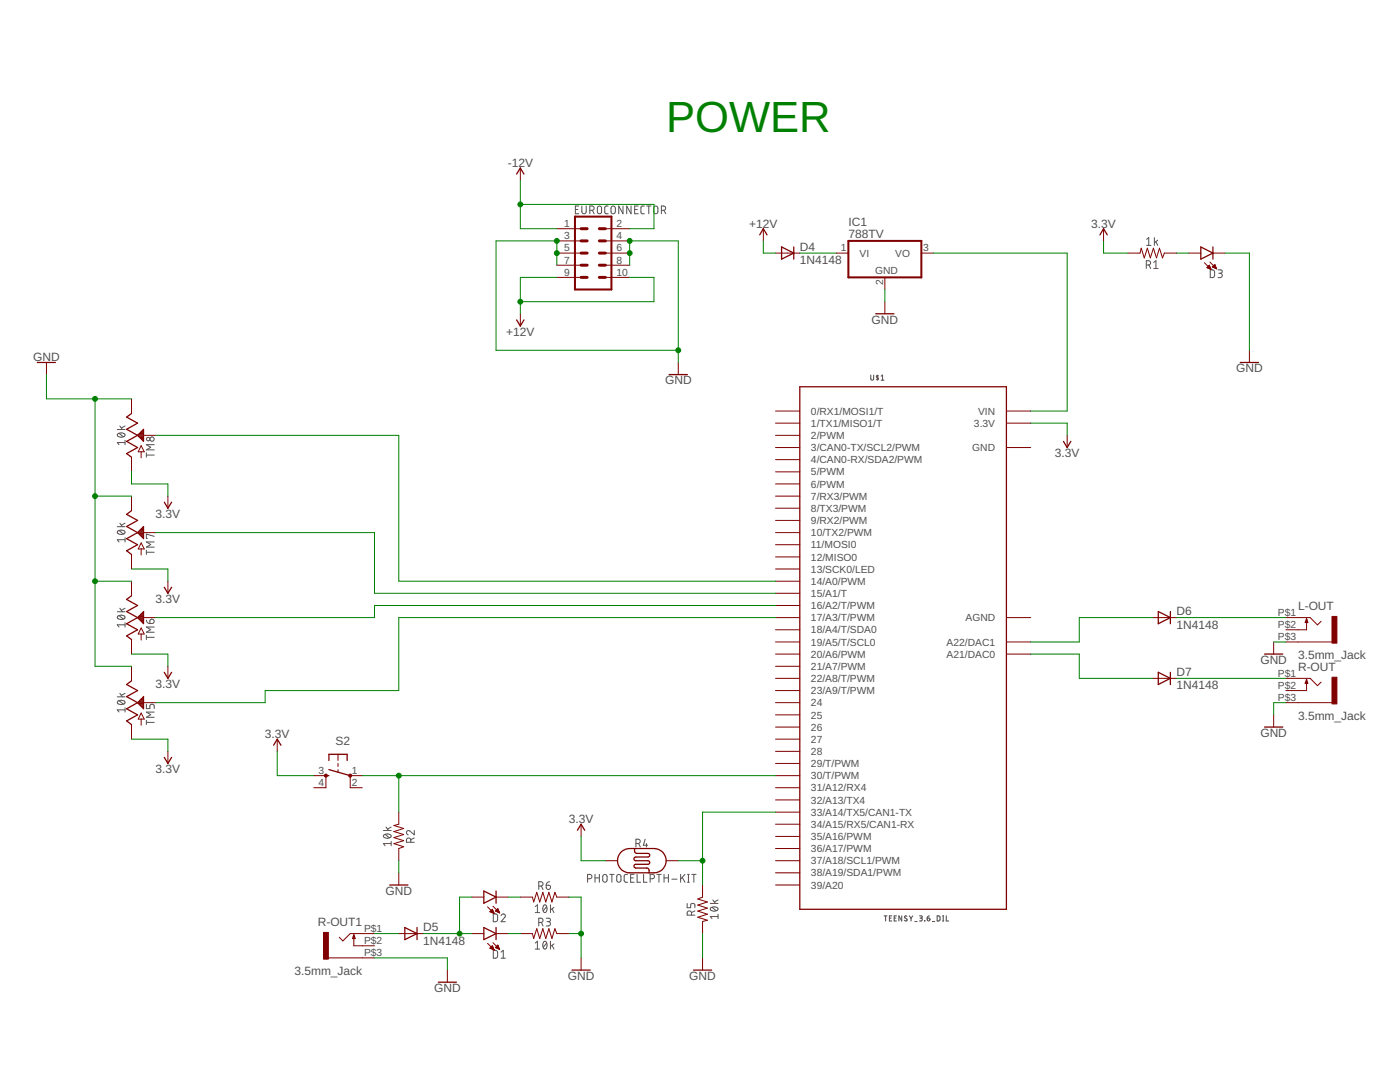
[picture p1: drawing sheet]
<svg xmlns="http://www.w3.org/2000/svg" width="279mm" height="216mm" viewBox="0 0 279 216" stroke-linecap="round" stroke-linejoin="round" font-family="sans-serif">
<g fill="none" stroke="#505050" stroke-width=".21">
<path d="M173.8 74.8v.9l.2 .2 .3-.2v-.9M175.1 74.8v1.1M175.3 75h-.4v.2l.4 .4-.1 .2-.3-.1M175.9 75.1l.2-.3v1.1M175.9 75.9h.5M176.4 182.8h.6M176.7 182.8v1M177.5 183.2h.3M178 182.8h-.5v1h.5M178.5 183.2h.3M178.9 182.8h-.4v1h.4M180 182.8v1l-.6-1v1"/>
<path d="M181 182.8h-.4l-.1 .2 .4 .3a.27 .27 0 0 1 0 .5 .27 .27 0 0 1-.4-.2M181.5 182.8l.3 .4M181.8 183.2v.6M182.2 182.8l-.4 .4M182.6 183.9h.4M183.5 182.8l.5 .1v.3h-.4M183.8 183.2l.2 .1 .1 .3-.2 .1-.4 .1M184.5 183.8h.1M184.5 183.7v.1M184.5 183.7h.1M185 183.2h.4a.28 .28 0 0 1 .2 .3 .28 .28 0 0 1-.3 .3 .28 .28 0 0 1-.3-.3zM185.5 182.8l-.3 .1-.2 .3"/>
<path d="M186.1 183.9h.4M187 182.8l.6 .1v.6l-.2 .2-.4 .1zM188.1 182.8h.2M188.1 183.8h.2M188.2 182.8v1M188.8 182.8v1h.5"/>
</g>
<g fill="none" stroke="#505050" stroke-width=".2">
<path d="M114.8 41.8h.5M115.5 41.1h-.7v1.6h.7M116.1 41.1v1.1a.43 .43 0 0 0 .5 .5 .43 .43 0 0 0 .4-.5v-1.1M117.7 42h.5a.43 .43 0 0 0 .4-.5 .43 .43 0 0 0-.4-.4h-.5v1.6M118.2 42l.4 .7M119.3 41.2l.3-.1 .3 .1 .2 1a.42 .42 0 0 1-.5 .5 .42 .42 0 0 1-.4-.5zM121.4 41.1h-.5l-.2 .3v1l.2 .2 .5 .1M122.1 41.2l.3-.1 .3 .1 .1 1a.43 .43 0 0 1-.4 .5 .43 .43 0 0 1-.5-.5zM124.3 41.1v1.6l-.8-1.6v1.6M125.9 41.1v1.6l-.8-1.6v1.6M126.7 41.8h.5M127.4 41.1h-.7v1.6h.7"/>
<path d="M128.6 41.1h-.5l-.2 .3 .1 1.2 .6 .1M129.1 41.1h.8M129.5 41.1v1.6M130.6 41.2l.3-.1 .3 .1 .1 1a.42 .42 0 0 1-.4 .5 .42 .42 0 0 1-.4-.5zM132 42h.4a.43 .43 0 0 0 .5-.5 .43 .43 0 0 0-.5-.4h-.4v1.6M132.5 42l.4 .7M228.8 52.9h.4a.42 .42 0 0 0 .4-.4 .42 .42 0 0 0-.4-.5h-.4v1.6M228.8 47.8l.5-.4v1.6M228.8 49h.9M229.3 52.9l.3 .7M230.3 52.4l.4-.4v1.6M230.3 53.6h.8"/>
<path d="M230.4 47.4v1.6M230.7 48.2l.4 .8M231.1 47.9l-.7 .6M241.5 53.8l.6 .1 .3 .2v.9l-.3 .4h-.6zM243.1 53.8l.6 .1 .2 .2-.2 .4h-.5M243.5 54.5a.43 .43 0 0 1 .4 .5 .43 .43 0 0 1-.4 .4h-.4M23.4 85.7h1.6M23.5 86.6a.97 .97 0 0 1 1.5 .2 .89 .89 0 0 1-1.6 0zM23.7 86.5l.9 .6M23.9 85l.5 .7M25 87.9v.8M25 88.3h-1.6l.3 .4"/>
<path d="M25 85l-.8 .4M29.2 90.4v.8M29.2 90.8h1.6M30.8 88.7h-1.6l.9 .6-.9 .5h1.6M23.4 105.1h1.6M23.5 106a.97 .97 0 0 1 1.5 .2 .92 .92 0 0 1-1.6 0zM23.7 105.9l.9 .7M23.9 104.4l.5 .7M25 107.3v.8M25 107.7h-1.6l.3 .4M25 104.4l-.8 .4M29.2 109.8v.8"/>
<path d="M29.2 110.2h1.6M30.8 107l-1.6-.4v.8h.2M30.8 108.1h-1.6l.9 .5-.9 .6h1.6M23.4 139h1.6M23.4 122.1h1.6M23.5 139.9a.97 .97 0 0 1 1.5 .3 .92 .92 0 0 1-1.6 0zM23.5 123a.97 .97 0 0 1 1.5 .2 .92 .92 0 0 1-1.6 0zM23.7 139.8l.9 .7M23.7 122.8l.9 .7M23.9 138.3l.5 .7M23.9 121.4l.5 .7M25 124.2v.9"/>
<path d="M25 138.3l-.8 .4M25 124.7h-1.6l.3 .4M25 121.4l-.8 .4M29.2 123.7l.3 .6 .4 .1M29.2 126.7v.9M29.2 127.2h1.6M30 123.7a.44 .44 0 0 1 .7 .1 .44 .44 0 0 1-.4 .6h-.4zM30.8 125.1h-1.6l.9 .5-.9 .6h1.6M25 141.6h-1.6l.3 .5M25 141.2v.9M29.2 140.5v.9h.7v-.5a.44 .44 0 0 1 .4-.4 .44 .44 0 0 1 .5 .4v.5M29.2 144.1h1.6"/>
<path d="M29.2 143.7v.9M30.8 142.1h-1.6l.9 .5-.9 .5h1.6M76.5 165.7h1.6M76.6 166.6a.96 .96 0 0 1 1.5 .2 .92 .92 0 0 1-1.6 0zM76.9 166.5l.8 .7M77 165l.6 .7M78.1 168.3h-1.6l.4 .5M78.1 167.9v.9M78.1 165l-.8 .4M82 168.1v-.5a.43 .43 0 0 0-.5-.4 .43 .43 0 0 0-.4 .4v.5h1.6M82.7 165.7v.9l-.9-.8a.42 .42 0 0 0-.7 .2 .42 .42 0 0 0 .4 .6M82.7 167.2l-.7 .4"/>
<path d="M107.5 176.8h.4a.43 .43 0 0 0 .5-.4 .43 .43 0 0 0-.5-.5h-.4v1.6M108 176.8l.4 .7M109 176.6h.5a.43 .43 0 0 1 .4 .5 .43 .43 0 0 1-.5 .4 .43 .43 0 0 1-.4-.4zM109.7 175.9l-.6 .3-.1 .4M117.3 175.3h.4a.43 .43 0 0 0 .4-.4 .43 .43 0 0 0-.4-.4h-.4v1.5M118.7 174.5v1.5M118.7 175.2h.9M119.6 174.5v1.5M120.4 174.6l.3-.1 .3 .1 .2 1a.43 .43 0 0 1-.5 .4 .43 .43 0 0 1-.4-.4zM121.7 174.5h.8M122.1 174.5v1.5M123.2 174.6l.3-.1 .3 .1 .1 1a.42 .42 0 0 1-.4 .4 .42 .42 0 0 1-.4-.4z"/>
<path d="M125.2 174.5h-.4l-.2 .3v1l.3 .2h.3M125.9 175.2h.5M126.6 174.5h-.7v1.5h.7M126.9 168.3h.5a.43 .43 0 0 0 .4-.4 .43 .43 0 0 0-.4-.5h-.5v1.6M127.1 174.5v1.5h.7M127.4 168.3l.4 .7M128.4 174.5v1.5h.7M128.8 167.4l-.4 1.3h.9M129 168.3v.7M129.8 175.3h.4a.43 .43 0 0 0 .4-.4 .43 .43 0 0 0-.4-.4h-.4v1.5M131.1 174.5h.9M131.5 174.5v1.5"/>
<path d="M132.5 175.2h.9M132.5 174.5v1.5M133.4 174.5v1.5M134.1 175.4h1M135.8 174.5v1.5M136.2 175.1l.5 .9M136.7 174.5l-.9 .9M137.2 174.5h.4M137.2 176h.4M137.4 174.5v1.5M138 174.5h.9M138.5 174.5v1.5"/>
<path d="M142.3 179.6l.5 .7M143.3 179.6l-.7 .4M98.4 189.6l.7 .1 .2 .2v1l-.2 .3h-.7zM98.4 182.4h.7l.2 .2v1l-.2 .3h-.7zM100 182.7a.43 .43 0 0 1 .6-.3 .43 .43 0 0 1 .1 .6l-.7 .9h.9M100 191.2h.9M100 190l.4-.4v1.6M106.8 188.2l.5-.4v1.6M106.8 180.9l.5-.3v1.5M106.8 189.4h.9M106.8 182.1h.9M107.5 184.1h.4a.42 .42 0 0 0 .5-.5 .42 .42 0 0 0-.5-.4h-.4v1.6"/>
<path d="M108 184.1l.4 .7M108.5 187.9l.3-.1a.94 .94 0 0 1 0 1.6 .97 .97 0 0 1-.3-1.5zM108.5 180.7l.3-.1a.92 .92 0 0 1 0 1.5 .96 .96 0 0 1-.3-1.4zM109 183.2h.7l.2 .3-.2 .4h-.5M109.1 188.2l-.7 .8M109.1 180.9l-.7 .9M109.4 183.9a.43 .43 0 0 1 .5 .4 .43 .43 0 0 1-.5 .5h-.4M109.9 180.6v1.5M109.9 187.8v1.6M110.2 188.6l.4 .8M110.2 181.4l.4 .7M110.6 188.3l-.7 .5"/>
<path d="M110.6 181.1l-.7 .5M137.1 180.3v.8h.7v-.5a.43 .43 0 0 1 .5-.3 .43 .43 0 0 1 .4 .3v.5M138 182.6v-.4a.43 .43 0 0 0-.4-.4 .43 .43 0 0 0-.5 .4v.4h1.6M138.7 181.8l-.7 .3M141.8 180.3h1.5M141.8 181.1a.97 .97 0 0 1 1.5 .3 .89 .89 0 0 1-1.5 0zM142.1 181l.9 .7M143.3 182.9h-1.5l.3 .4M143.3 182.4v.9"/>
<circle cx="29.6" cy="87.6" r=".35"/>
<circle cx="30.4" cy="87.6" r=".43"/>
</g>
<g fill="none" stroke="#800000" stroke-width=".25">
<path d="M103.1 34.7l.7-1.2 .8 1.2M151.6 46.9l.7-1.3 .8 1.3M156 49.3l2.4 1.2-2.4 1.2zM158.4 49.3v2.4M219.5 46.9l.7-1.3 .8 1.3M239.6 49.3l2.5 1.2-2.5 1.2zM242.1 49.3v2.4M7.5 72.3h3.6M103.1 63.8l.7 1.2 .8-1.2M133.5 74.7h3.7M159.6 77.2h41.3v104.2h-41.3zM174.8 62.6h3.6"/>
<path d="M247.5 72.3h3.7M26.2 82.5l-.9 .7 2.2 1.2-2.2 1.3 2.2 1.2-2.2 1.2 2.2 1.2-2.2 1.2 .9 .7M212.2 88.1l.8 1.2 .7-1.2M26.2 118.9l-.9 .7 2.2 1.2-2.2 1.2 2.2 1.2-2.2 1.3 2.2 1.2-2.2 1.2 .9 .7M26.2 101.9l-.9 .7 2.2 1.2-2.2 1.3 2.2 1.2-2.2 1.2 2.2 1.2-2.2 1.2 .9 .7M32.8 100.2l.7 1.2 .7-1.2M32.8 117.2l.7 1.2 .7-1.2M26.2 135.8l-.9 .8 2.2 1.2-2.2 1.2 2.2 1.2-2.2 1.2 2.2 1.2-2.2 1.2 .9 .8M32.8 134.2l.7 1.2 .7-1.2M231.2 122l2.4 1.2-2.4 1.3zM231.2 134.2l2.4 1.2-2.4 1.2zM233.6 122v2.5"/>
<path d="M233.6 134.2v2.4M252.4 130.5h3.6M260.8 123.5l.2 .7h-.5zM260.8 135.6l.2 .7h-.5zM32.8 151.1l.7 1.2 .7-1.2M54.6 148.7l.7-1.2 .8 1.2M65 154.8h.6M65.6 151.7v-1.2h3.7v1.2M65.6 153.6l4.3 1.2M252.4 145.1h3.6M77.8 176.6h3.6M96.6 177.8l2.4 1.2-2.4 1.2z"/>
<path d="M99 177.8v2.4M115.2 165.7l.8-1.2 .7 1.2M123.8 170.2l.7-.5 .7-.3 5.3-.1a2.42 2.42 0 0 1 2.4 2.4 2.42 2.42 0 0 1-2.4 2.5h-4.8a2.43 2.43 0 0 1-2.2-1.4 2.43 2.43 0 0 1 .3-2.6zM126.6 169.3l.1 .6 .3 .4h2.3a.36 .36 0 0 1 .4 .3 .36 .36 0 0 1-.4 .4h-2.4a.37 .37 0 0 0-.4 .4 .37 .37 0 0 0 .4 .3h2.4a.36 .36 0 0 1 .4 .4 .36 .36 0 0 1-.4 .4h-2.4a.37 .37 0 0 0-.4 .3 .37 .37 0 0 0 .4 .4h2.3l.3 .3v.7M70.6 186.5l.3 .8h-.5zM80.8 185.1l2.4 1.2-2.4 1.2zM83.2 185.1v2.4M87.5 196h3.6M96.6 185.1l2.4 1.2-2.4 1.2zM99 185.1v2.4M114.2 193.6h3.6M138.4 193.6h3.6"/>
</g>
<g fill="none" stroke="#800000" stroke-width=".2">
<path d="M103.8 33.5v2.4M111.1 50.5h4.9M111.1 55.4h4.9M111.1 52.9h4.9M111.1 48.1h4.9M111.1 45.6h4.9M120.8 50.5h4.9M120.8 55.4h4.9M120.8 52.9h4.9M120.8 48.1h4.9M120.8 45.6h4.9M152.3 45.6v2.5"/>
<path d="M154.8 50.5h4.8M166.9 50.5h2.4M176.6 55.4v2.4M183.9 50.5h2.4M220.2 45.6v2.5M225.1 50.5h2.4l.3-1 .6 2 .6-2 .6 2 .6-2 .6 2 .6-2 .6 2 .4-1h2.4M237.2 50.5h2.4M240.4 52.4l1.3 1.4M240.9 53.4l.4-.5 .4 .9zM240.9 53.3h.6M241 53.5h.6M241 53.2h.5"/>
<path d="M241.2 53.1h.2M241.3 53.6h.3M241.3 53h.1M241.5 52.3l1.3 1.3M241.5 53.7h.2M242 53.3l.4-.5 .4 .8zM242 53.2h.6M242.1 50.5h2.4M242.1 53.3h.6M242.1 53.1h.5M242.2 53h.3M242.3 52.9h.2"/>
<path d="M242.4 53.5h.3M242.6 53.6h.2M9.3 72.3v2.4M26.2 79.6v2.9M103.8 62.6v2.4M135.4 72.3v2.4M176.6 60.2v2.4M249.3 69.9v2.4M26.2 91.2v2.9M26.2 99v2.9M28.2 90.1v1.3M28.2 88.9l.6 1.2h-1.2z"/>
<path d="M28.7 86.9h2.4M33.5 99v2.4M154.8 99h4.8M154.8 96.6h4.8M154.8 94.1h4.8M154.8 91.7h4.8M154.8 89.3h4.8M154.8 86.9h4.8M154.8 84.4h4.8M154.8 82h4.8M200.9 89.3h4.8M200.9 84.4h4.8"/>
<path d="M200.9 82h4.8M213 86.9v2.4M26.2 110.6v2.9M26.2 116v2.9M28.2 109.5v1.2M28.2 108.3l.6 1.2h-1.2zM28.7 106.3h2.4M33.5 116v2.4M154.8 111.1h4.8M154.8 108.7h4.8M154.8 106.3h4.8M154.8 103.8h4.8"/>
<path d="M154.8 101.4h4.8M154.8 118.4h4.8M154.8 116h4.8M154.8 113.5h4.8M26.2 127.6v2.9M26.2 132.9v2.9M28.2 126.5v1.2M28.2 125.3l.6 1.2h-1.2zM28.7 123.2h2.4M33.5 132.9v2.5M154.8 123.2h4.8M154.8 137.8h4.8"/>
<path d="M154.8 135.4h4.8M154.8 132.9h4.8M154.8 130.5h4.8M154.8 128.1h4.8M154.8 125.7h4.8M154.8 120.8h4.8M200.9 123.2h4.8M200.9 130.5h4.8M200.9 128.1h4.8M230 123.2h4.8M230 135.4h4.8M254.2 128.1v2.4"/>
<path d="M256.6 123.2h4.9l1.4 1.5 .8-.7M256.6 135.4h4.9l1.4 1.4 .8-.7M256.6 128.1h9.2M260.8 135.6v2.2h-4.2M260.8 123.5v2.2h-4.2M26.2 144.6v2.9M28.2 142.3l.6 1.2h-1.2zM28.2 143.5v1.2M28.7 140.2h2.4M33.5 149.9v2.4M55.3 147.5v2.4M62.6 154.8h2.4v2.4h-2.4"/>
<path d="M67.5 150.5v1.2M67.5 152.3v.7M67.5 153.6v.6M72.3 154.8h-2.4v2.4h2.4M154.8 140.2h4.8M154.8 142.6h4.8M154.8 145.1h4.8M154.8 147.5h4.8M154.8 149.9h4.8M154.8 152.3h4.8M154.8 154.8h4.8M154.8 157.2h4.8"/>
<path d="M154.8 159.6h4.8M254.2 142.6v2.5M256.6 140.2h9.2M79.6 162.1v2.4l-1 .2 2 .6-2 .6 2 .6-2 .6 2 .6-2 .6 2 .7-1 .3v2.4M79.6 174.2v2.4M94.1 179h2.5M99 179h2.4M103.8 179h2.5l.2 1 .6-1.9 .6 1.9 .6-1.9 .6 1.9 .6-1.9 .7 1.9 .5-1.9 .4 .9h2.4M116 164.5v2.4M120.8 171.7h2.4M132.9 171.7h2.5M140.2 176.6v2.4l-.9 .4 1.9 .6-1.9 .6 1.9 .6-1.9 .6 1.9 .6-1.9 .6 1.9 .6-1 .3v2.4"/>
<path d="M154.8 162.1h4.8M154.8 164.5h4.8M154.8 166.9h4.8M154.8 169.3h4.8M154.8 171.7h4.8M154.8 174.2h4.8M154.8 176.6h4.8M65.5 191.1h9.2M70.6 186.5v2.2h4.1M74.7 186.3h-4.8l-1.5 1.4-.7-.7M79.6 186.3h4.8M89.3 193.6v2.4"/>
<path d="M94.1 186.3h2.5M97.3 188.2l1.3 1.4M97.3 181l1.3 1.3M97.8 189.2l.5-.5 .3 .9zM97.8 181.9l.8 .4M97.8 181.9l.5-.5 .3 .9M97.8 189.2h.6M97.8 181.9h.6M97.9 189.1h.5M97.9 181.8h.5M98 189.3h.5M98 182h.5"/>
<path d="M98 188.9h.4M98 181.7h.4M98.1 188.8h.2M98.1 181.5h.2M98.2 182.1h.4M98.2 189.4h.4M98.4 188.1l1.3 1.3M98.4 180.8l1.3 1.4M98.5 189.5h.1M98.5 182.2h.1M98.9 181.8l.5-.5 .3 .9zM98.9 189.1h.6"/>
<path d="M98.9 181.8h.6M99 186.3h2.4M99 188.9h.5M99 181.7h.5M99.1 189.2h.5M99.1 181.9h.5M99.1 188.8h.4M99.1 181.5h.3M99.2 188.7h.2M99.3 181.4h.1M99.3 182h.4M99.3 189.3h.4"/>
<path d="M99.4 188.6l-.5 .5 .8 .3M99.4 188.6l.3 .8M99.4 188.6h.1M99.6 182.1h.1M99.6 189.4h.1M103.8 186.3h2.5l.2 1 .6-2 .6 2 .6-2 .6 2 .6-2 .7 2 .5-2 .4 1h2.4M116 191.1v2.5M140.2 191.1v2.5"/>
</g>
<g fill="#800000" stroke="#800000" stroke-width=".2">
<path d="M69.7 154.5h.4l.1 .3-.1 .2-.2 .1-.2-.1z" fill-rule="evenodd"/>
<path d="M64.8 154.5h.5l.1 .3-.1 .2-.3 .1-.2-.1z" fill-rule="evenodd"/>
</g>
<path d="M114.7 43.2h7.3v14.6h-7.3zM169.3 48.1h14.6v7.3h-14.6z" fill="none" stroke="#800000" stroke-width=".4"/>
<path d="M116 50.5h1.2M116 52.9h1.2M116 55.4h1.2M116 45.6h1.2M116 48.1h1.2M119.6 50.5h1.2M119.6 52.9h1.2M119.6 55.4h1.2M119.6 45.6h1.2M119.6 48.1h1.2" fill="none" stroke="#800000" stroke-width=".59"/>
<g fill="#800000" stroke="#800000" stroke-width=".2">
<path d="M265.8 123h1v5.3h-1z"/>
<path d="M265.8 135.1h1v5.4h-1z"/>
<path d="M64.6 186.1h.9v5.3h-.9z"/>
</g>
<g fill="none" stroke="#800000" stroke-width=".21">
<path d="M27.5 86.8h1.2M27.6 87h1.1M27.6 86.7h1.1M27.7 87.1h1M27.8 86.5h.9M27.9 87.3h.8M28 86.3h.7M28.1 87.5h.6M28.1 86.2h.6M28.2 87.6h.5M28.3 86h.4M28.4 87.8h.3"/>
<path d="M28.5 85.9h.2M28.6 88h.1M28.6 85.7h.1M28.7 85.7v2.4l-1.2-1.2zM27.5 106.3h1.2M27.6 106.1h1.1M27.6 106.5h1.1M27.7 106h1M27.8 106.6h.9M27.9 105.8h.8M28 106.8h.7M28.1 105.6h.6"/>
<path d="M28.1 107h.6M28.2 105.5h.5M28.3 107.1h.4M28.4 105.3h.3M28.4 107.3h.3M28.6 105.2h.1M28.6 107.4h.1M28.7 105.1v2.4l-1.2-1.2zM27.5 123.2h1.2M27.5 123.3h1.2M27.7 123h1M27.7 123.5h1"/>
<path d="M27.8 139.9h.9M27.9 122.9h.8M27.9 123.7h.8M27.9 139.7h.8M28 122.7h.7M28 123.8h.7M28.1 139.6h.6M28.2 122.5h.5M28.2 124h.5M28.3 139.4h.4M28.3 122.4h.4M28.4 124.1h.3"/>
<path d="M28.4 139.2h.3M28.5 122.2h.2M28.5 124.3h.2M28.6 139.1h.1M28.7 139v2.4l-1.2-1.2zM28.7 122v2.5l-1.2-1.3zM28.7 122h.1M27.5 140.2h1.2M27.6 140.4h1.1M27.6 140h1.1M27.8 140.5h.9M27.9 140.7h.8"/>
<path d="M28.1 140.9h.6M28.3 141h.4M28.4 141.2h.3M28.6 141.4h.1"/>
</g>
<g fill="none" stroke="#008000" stroke-width=".2">
<path d="M103.8 35.9v9.7h7.3M103.8 40.8h26.7v4.8h-4.8M111.1 52.9v-4.8h-12.1v21.8h36.4M111.1 55.4h-7.3v7.2M125.7 52.9v-4.8h9.7v24.2M125.7 55.4h4.8v4.8h-26.7M152.3 48.1v2.4h2.5M159.6 50.5h7.3M176.6 57.8v2.4M186.3 50.5h26.7v31.5h-7.3M220.2 48.1v2.4h4.9M234.8 50.5h2.4"/>
<path d="M244.5 50.5h4.8v19.4M9.3 74.7v4.9h16.9M19 79.6v53.3h7.2M19 99h7.2M26.2 94.1v2.5h7.3v2.4M31.1 86.9h48.5v29.1h75.2M205.7 84.4h7.3v2.5M19 116h7.2M26.2 113.5h7.3v2.5M31.1 106.3h43.6v12.1h80.1M26.2 130.5h7.3v2.4M154.8 123.2h-75.2v14.6h-26.7v2.4h-21.8"/>
<path d="M154.8 120.8h-80.1v2.4h-43.6M205.7 130.5h9.7v4.9h14.6M230 123.2h-14.6v4.9h-9.7M234.8 123.2h21.8M234.8 135.4h21.8M254.2 128.1h2.4M26.2 147.5h7.3v2.4M55.3 149.9v4.9h7.3M72.3 154.8h82.5M79.6 154.8v7.3M256.6 140.2h-2.4v2.4M79.6 171.7v2.5"/>
<path d="M94.1 179h-2.4v7.3M101.4 179h2.4M113.5 179h2.5v12.1M116 166.9v4.8h4.8M135.4 171.7h4.8M154.8 162.1h-14.6v14.5M74.7 186.3h4.9M74.7 191.1h14.6v2.5M84.4 186.3h9.7M101.4 186.3h2.4M113.5 186.3h2.5M140.2 186.3v4.8"/>
</g>
<g fill="#008000" stroke="#008000" stroke-width=".2">
<circle cx="125.7" cy="50.5" r=".49"/>
<circle cx="125.7" cy="48.1" r=".49"/>
<circle cx="111.1" cy="50.5" r=".49"/>
<circle cx="111.1" cy="48.1" r=".49"/>
<circle cx="135.4" cy="69.9" r=".49"/>
<circle cx="19" cy="79.6" r=".49"/>
<circle cx="19" cy="99" r=".49"/>
<circle cx="19" cy="116" r=".49"/>
<circle cx="116" cy="186.3" r=".49"/>
<circle cx="79.6" cy="154.8" r=".49"/>
<circle cx="103.8" cy="60.2" r=".49"/>
<circle cx="103.8" cy="40.8" r=".49"/>
<circle cx="91.7" cy="186.3" r=".49"/>
<circle cx="140.2" cy="171.7" r=".49"/>
</g>
<text font-size="8.7" fill="#008000" x="132.9" y="26.2">POWER</text>
<g font-size="2.4" fill="#505050">
<text x="101.3" y="33.3">-12V</text>
<text x="149.5" y="45.4">+12V</text>
<text x="169.3" y="47.5">788TV</text>
<text x="169.3" y="45">IC1</text>
<text x="217.8" y="45.4">3.3V</text>
<text x="159.6" y="52.7">1N4148</text>
<text x="159.6" y="50">D4</text>
<text x="173.9" y="64.6">GND</text>
<text x="101" y="67">+12V</text>
<text x="6.6" y="72.1">GND</text>
<text x="132.7" y="76.7">GND</text>
<text x="246.7" y="74.3">GND</text>
<text x="210.5" y="91.2">3.3V</text>
<text x="31.1" y="103.4">3.3V</text>
<text x="31.1" y="120.3">3.3V</text>
<text x="234.8" y="125.4">1N4148</text>
<text x="234.8" y="122.8">D6</text>
<text x="259" y="121.8">L-OUT</text>
<text x="259" y="131.5">3.5mm_Jack</text>
<text x="31.1" y="137.3">3.3V</text>
<text x="234.8" y="137.6">1N4148</text>
<text x="234.8" y="134.9">D7</text>
<text x="251.5" y="132.5">GND</text>
<text x="259" y="133.9">R-OUT</text>
<text x="259" y="143.6">3.5mm_Jack</text>
<text x="52.9" y="147.2">3.3V</text>
<text x="67" y="148.7">S2</text>
<text x="251.5" y="147">GND</text>
<text x="31.1" y="154.3">3.3V</text>
<text x="113.5" y="164.2">3.3V</text>
<text x="76.9" y="178.5">GND</text>
<text x="63.4" y="184.8">R-OUT1</text>
<text x="84.4" y="185.8">D5</text>
<text x="84.4" y="188.5">1N4148</text>
<text x="58.7" y="194.5">3.5mm_Jack</text>
<text x="86.6" y="197.9">GND</text>
<text x="113.3" y="195.5">GND</text>
<text x="137.6" y="195.5">GND</text>
</g>
<g font-size="2.1" fill="#505050">
<text x="112.6" y="47.7">3</text>
<text x="112.6" y="45.3">1</text>
<text x="123" y="47.7">4</text>
<text x="123" y="45.3">2</text>
<text x="112.6" y="52.6">7</text>
<text x="112.6" y="50.2">5</text>
<text x="123" y="52.6">8</text>
<text x="123" y="50.2">6</text>
<text x="167.8" y="50.2">1</text>
<text x="171.5" y="51.2">VI</text>
<text x="178.7" y="51.2">VO</text>
<text x="184.2" y="50.2">3</text>
<text x="112.6" y="55">9</text>
<text x="123" y="55">10</text>
<text x="174.7" y="54.6">GND</text>
<text x="176.3" y="56.8" transform="rotate(-90 176.3 56.8)">2</text>
<text x="161.8" y="82.7">0/RX1/MOSI1/T</text>
<text x="195.2" y="82.8">VIN</text>
<text x="161.8" y="87.6">2/PWM</text>
<text x="161.8" y="85.2">1/TX1/MISO1/T</text>
<text x="194.4" y="85.2">3.3V</text>
<text x="161.8" y="94.9">5/PWM</text>
<text x="161.8" y="92.4">4/CAN0-RX/SDA2/PWM</text>
<text x="161.8" y="90">3/CAN0-TX/SCL2/PWM</text>
<text x="194" y="90">GND</text>
<text x="161.8" y="99.7">7/RX3/PWM</text>
<text x="161.8" y="97.3">6/PWM</text>
<text x="161.8" y="107">10/TX2/PWM</text>
<text x="161.8" y="104.6">9/RX2/PWM</text>
<text x="161.8" y="102.1">8/TX3/PWM</text>
<text x="161.8" y="111.8">12/MISO0</text>
<text x="161.8" y="109.4">11/MOSI0</text>
<text x="161.8" y="119.1">15/A1/T</text>
<text x="161.8" y="116.7">14/A0/PWM</text>
<text x="161.8" y="114.3">13/SCK0/LED</text>
<text x="161.8" y="124">17/A3/T/PWM</text>
<text x="161.8" y="121.5">16/A2/T/PWM</text>
<text x="192.7" y="124">AGND</text>
<text x="255" y="122.9">P$1</text>
<text x="255" y="125.3">P$2</text>
<text x="161.8" y="131.2">20/A6/PWM</text>
<text x="161.8" y="128.8">19/A5/T/SCL0</text>
<text x="161.8" y="126.4">18/A4/T/SDA0</text>
<text x="188.9" y="128.8">A22/DAC1</text>
<text x="188.9" y="131.3">A21/DAC0</text>
<text x="255" y="127.8">P$3</text>
<text x="161.8" y="136.1">22/A8/T/PWM</text>
<text x="161.8" y="133.7">21/A7/PWM</text>
<text x="255" y="135">P$1</text>
<text x="255" y="137.5">P$2</text>
<text x="161.8" y="138.5">23/A9/T/PWM</text>
<text x="161.8" y="140.9">24</text>
<text x="161.8" y="143.4">25</text>
<text x="255" y="139.9">P$3</text>
<text x="161.8" y="145.8">26</text>
<text x="161.8" y="148.2">27</text>
<text x="63.6" y="154.4">3</text>
<text x="70.2" y="154.4">1</text>
<text x="161.8" y="150.6">28</text>
<text x="161.8" y="153.1">29/T/PWM</text>
<text x="161.8" y="155.5">30/T/PWM</text>
<text x="63.6" y="156.9">4</text>
<text x="70.2" y="156.9">2</text>
<text x="161.8" y="157.9">31/A12/RX4</text>
<text x="161.8" y="160.3">32/A13/TX4</text>
<text x="161.8" y="162.8">33/A14/TX5/CAN1-TX</text>
<text x="161.8" y="165.2">34/A15/RX5/CAN1-RX</text>
<text x="161.8" y="167.6">35/A16/PWM</text>
<text x="161.8" y="170">36/A17/PWM</text>
<text x="161.8" y="172.5">37/A18/SCL1/PWM</text>
<text x="161.8" y="174.9">38/A19/SDA1/PWM</text>
<text x="161.8" y="177.3">39/A20</text>
<text x="72.7" y="186">P$1</text>
<text x="72.7" y="190.8">P$3</text>
<text x="72.7" y="188.4">P$2</text>
</g>
</svg>
